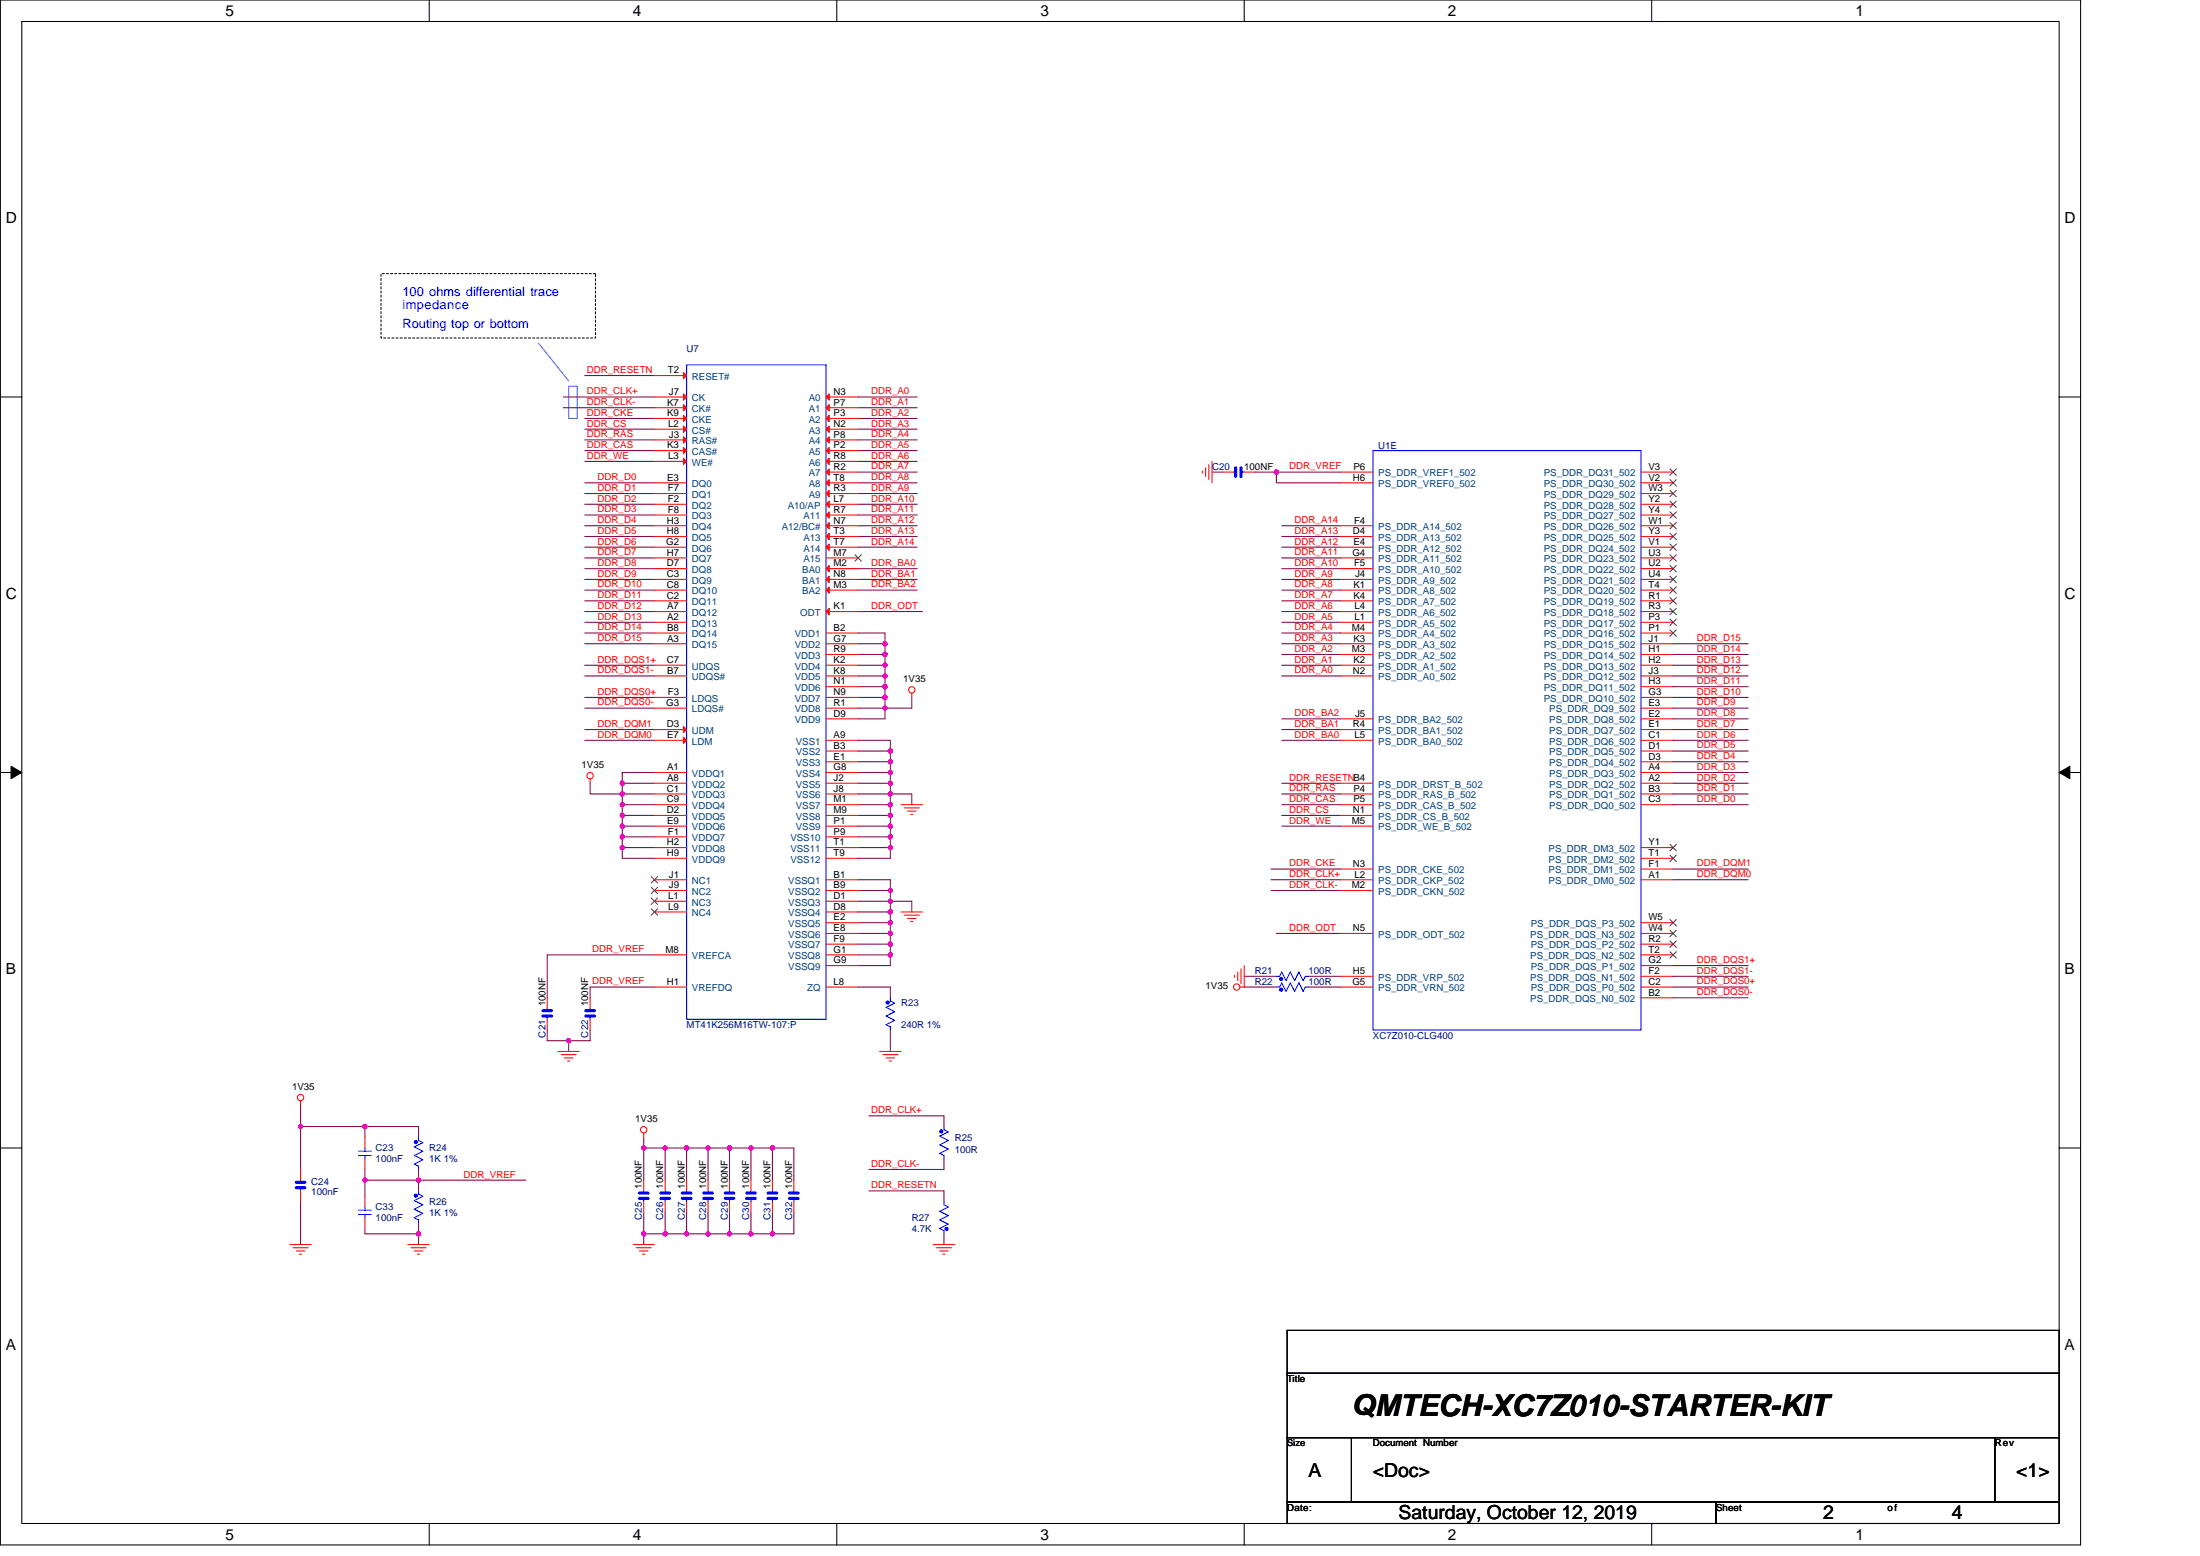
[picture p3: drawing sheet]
<svg xmlns="http://www.w3.org/2000/svg" width="297mm" height="210mm" viewBox="0 0 297 210" stroke-linecap="round" stroke-linejoin="round" font-family="sans-serif">
<path d="M0 0h280.9v208.5h-280.9zM2.9 2.9h275.1v202.7h-275.1z" fill="none" stroke="#000" stroke-width=".14"/>
<g fill="#fff">
<path d="M30.4 .3h1.2v2.3h-1.2z"/>
<path d="M30.4 205.9h1.2v2.3h-1.2z"/>
</g>
<path d="M58 0v2.9M58 205.6v2.9" fill="none" stroke="#000" stroke-width=".14"/>
<g fill="#fff">
<path d="M85.5 .3h1.1v2.3h-1.1z"/>
<path d="M85.5 205.9h1.1v2.3h-1.1z"/>
</g>
<path d="M113 0v2.9M113 205.6v2.9" fill="none" stroke="#000" stroke-width=".14"/>
<g fill="#fff">
<path d="M140.5 .3h1.1v2.3h-1.1z"/>
<path d="M140.5 205.9h1.1v2.3h-1.1z"/>
</g>
<path d="M168 0v2.9M168 205.6v2.9" fill="none" stroke="#000" stroke-width=".14"/>
<g fill="#fff">
<path d="M195.5 .3h1.2v2.3h-1.2z"/>
<path d="M195.5 205.9h1.2v2.3h-1.2z"/>
</g>
<path d="M223 0v2.9M223 205.6v2.9" fill="none" stroke="#000" stroke-width=".14"/>
<g fill="#fff">
<path d="M250.5 .3h1.2v2.3h-1.2z"/>
<path d="M250.5 205.9h1.2v2.3h-1.2z"/>
<path d="M.8 28.2h1.5v2.4h-1.5z"/>
<path d="M278.7 28.2h1.5v2.4h-1.5z"/>
<path d="M.8 78.9h1.5v2.3h-1.5z"/>
<path d="M278.7 78.9h1.5v2.3h-1.5z"/>
</g>
<path d="M0 53.6h2.9M278 53.6h2.9" fill="none" stroke="#000" stroke-width=".14"/>
<g fill="#fff">
<path d="M.8 129.6h1.4v2.3h-1.4z"/>
<path d="M278.7 129.6h1.4v2.3h-1.4z"/>
</g>
<path d="M0 104.2h2.9M278 104.2h2.9" fill="none" stroke="#000" stroke-width=".14"/>
<path d="M1.5 103.4l1.4 .8-1.4 .9zM278 104.2l1.5-.8v1.7z" fill="#000" stroke="#000" stroke-width=".14"/>
<g fill="#fff">
<path d="M.8 180.3h1.4v2.3h-1.4z"/>
<path d="M278.7 180.3h1.4v2.3h-1.4z"/>
</g>
<path d="M0 154.9h2.9M278 154.9h2.9M173.8 179.5h104.2v5.8h-104.2zM173.8 185.3h104.2v8.7h-104.2zM173.8 194h8.7v8.7h-8.7zM182.5 194h86.8v8.7h-86.8zM269.3 194h8.7v8.7h-8.7zM173.8 202.7h57.9v2.9h-57.9zM231.7 202.7h46.3v2.9h-46.3z" fill="none" stroke="#000" stroke-width=".14"/>
<path d="M72.7 46.3l4.1 5.1M76.8 52.1h1.1v4.4h-1.1z" fill="none" stroke="#0080ff" stroke-width=".14"/>
<path d="M51.4 36.9h29v8.7h-29z" fill="none" stroke="#000" stroke-width=".14" stroke-dasharray=".3 .3"/>
<g fill="none" stroke="#800040" stroke-width=".14">
<path d="M76.1 53.6h12.3M76.1 55h12.3M79 50.7h9.4M79 56.5h9.4M79 57.9h9.4M79 59.4h9.4M115.9 53.6h7.9M115.9 55h7.9M115.9 56.5h7.9M115.9 57.9h7.9M115.9 59.4h7.9M79 66.6h9.4"/>
<path d="M79 68.1h9.4M79 69.5h9.4M79 70.9h9.4M79 72.4h9.4M79 73.8h9.4M79 75.3h9.4M79 76.7h9.4M79 78.2h9.4M79 79.6h9.4M79 60.8h9.4M79 62.3h9.4M79 65.2h9.4"/>
<path d="M115.9 60.8h7.9M115.9 62.3h7.9M115.9 63.7h7.9M115.9 65.2h7.9M115.9 66.6h7.9M115.9 68.1h7.9M115.9 69.5h7.9M115.9 70.9h7.9M115.9 72.4h7.9M115.9 76.7h7.9M115.9 78.2h7.9M115.9 79.6h7.9"/>
<path d="M115.9 73.8h7.9M163.6 63.7h1.5M169.4 63.7h2.9M172.3 63.7v1.5h8.7M172.3 63.7h8.7M173.1 79.6h7.9M173.1 78.2h7.9M173.1 76.7h7.9M173.1 75.3h7.9M173.1 73.8h7.9M173.1 72.4h7.9M173.1 70.9h7.9"/>
<path d="M79 81.1h9.4M79 82.5h9.4M79 84h9.4M79 85.4h9.4M79 86.9h9.4M79 95.6h9.4M79 94.1h9.4M79 91.2h9.4M79 89.8h9.4M79 98.5h9.4M79 99.9h9.4M115.9 99.9h4.3v1.5"/>
<path d="M115.9 82.5h8.7M115.9 85.4h3.6v1.5M115.9 95.6h3.6M115.9 94.1h3.6M115.9 92.7h3.6M115.9 91.2h3.6M115.9 89.8h3.6M115.9 88.3h3.6M115.9 86.9h3.6M119.5 95.6v1.4h-3.6M119.5 92.7v1.4M119.5 91.2v1.5"/>
<path d="M119.5 89.8v1.4M119.5 88.3v1.5M119.5 86.9v1.4M119.5 94.1v1.5M123.1 94.1v1.5h-3.6M173.1 91.2h7.9M173.1 89.8h7.9M173.1 88.3h7.9M173.1 86.9h7.9M173.1 85.4h7.9M173.1 84h7.9M173.1 82.5h7.9"/>
<path d="M173.1 81.1h7.9M173.1 98.5h7.9M173.1 97h7.9M173.1 99.9h7.9M225.9 98.5h10.1M225.9 86.9h10.1M225.9 95.6h10.1M225.9 92.7h10.1M225.9 89.8h10.1M225.9 97h10.1M225.9 91.2h10.1M225.9 88.3h10.1"/>
<path d="M225.9 94.1h10.1M225.9 99.9h10.1M79.7 105.7v1.4h4.3M84 104.2h4.4M84 105.7h4.4M84 111.5h4.4M84 114.4v1.4h4.4M84 104.2h.1M84 105.7v1.4M84 110v1.5M84 111.5v1.4M84 104.2v1.5"/>
<path d="M84 107.1h4.4M84 108.6h4.4M84 110h4.4M84 112.9h4.4M84 114.4h4.4M84 107.1v1.5M84 108.6v1.4M84 112.9v1.5M115.9 118.7h4.3v1.5M115.9 111.5h4.3M115.9 101.4h4.3M115.9 102.8h4.3"/>
<path d="M115.9 104.2h4.3M115.9 105.7h4.3M115.9 107.1h4.3M115.9 108.6h4.3M115.9 110h4.3M115.9 112.9h4.3M115.9 114.4h4.3M120.2 101.4v1.4M120.2 102.8v1.4M120.2 104.2h.1M120.2 105.7v1.4M120.2 108.6v1.4"/>
<path d="M120.2 110v1.5M120.2 114.4v1.4h-4.3M120.2 112.9v1.5M120.2 111.5v1.4M120.2 107.1v1.5M120.2 104.2v1.5M120.2 107.1h2.9v1.5M171.6 117.3h9.4M171.6 118.7h9.4M173.1 105.7h7.9M173.1 110h7.9M173.1 107.1h7.9"/>
<path d="M173.1 108.6h7.9M173.1 111.5h7.9M225.9 117.3h10.1M225.9 118.7h10.1M225.9 108.6h10.1M225.9 105.7h10.1M225.9 104.2h10.1M225.9 107.1h10.1M225.9 101.4h10.1M225.9 102.8h10.1M73.9 139v1.4h2.9M79.7 139v1.4h-2.9"/>
<path d="M88.4 128.9h-14.5v5.8M88.4 133.2h-8.7v1.5M115.9 133.2h4.3v1.5M115.9 120.2h4.3M115.9 121.6h4.3M115.9 123.1h4.3M115.9 124.5h4.3M115.9 126h4.3M115.9 127.4h4.3M115.9 128.9h4.3M120.2 139v2.9M120.2 128.9v1.4h-4.3"/>
<path d="M120.2 120.2v1.4M120.2 121.6v1.5M120.2 123.1v1.4M120.2 124.5v1.5M120.2 126v1.4M120.2 127.4v1.5M120.2 121.6h2.9v1.5M168 131.8h4.3M168 133.2h4.3M171.6 120.2h9.4M172.3 126h8.7M176.7 131.8h4.3"/>
<path d="M176.7 133.2h4.3M225.9 134.7h10.1M225.9 133.2h10.1M225.9 131.8h10.1M225.9 130.3h10.1M40.6 149.1v2.9M40.6 152v5.8M40.6 152h8.7M49.3 157.8v1.5M49.3 152v1.5M49.3 159.3v2.1M49.3 152h7.2v1.5"/>
<path d="M49.3 159.3h7.2M56.5 159.3v1.4M56.5 157.8v1.5M56.5 159.3h14.5M76.8 140.4v1.5M86.9 153.5v1.4h2.9M86.9 154.9v4.4M89.8 154.9h2.9M89.8 154.9v4.4M92.7 154.9v4.4M92.7 154.9h2.9M95.6 154.9h2.9"/>
<path d="M95.6 154.9v4.4M98.5 154.9v4.4M98.5 154.9h2.9M101.4 154.9v4.4M101.4 154.9h2.9M104.3 154.9v4.4M104.3 154.9h2.9v4.4M117.3 150.6h10.2v1.4M127.5 156.4v1.4h-10.2M40.6 162.2v5.8M49.3 165.8v.7h7.2M56.5 165.1v1.4"/>
<path d="M56.5 166.5v1.5M86.9 166.5v1.5M86.9 166.5h2.9M86.9 163.6v2.9M89.8 163.6v2.9M89.8 166.5h2.9M92.7 163.6v2.9M92.7 166.5h2.9M95.6 166.5h2.9M95.6 163.6v2.9M98.5 163.6v2.9M98.5 166.5h2.9"/>
<path d="M101.4 163.6v2.9M101.4 166.5h2.9M104.3 163.6v2.9M107.2 163.6v2.9h-2.9M117.3 160.7h10.2v1.5M127.5 166.5v1.5"/>
</g>
<g fill="#f0f" stroke="#f0f" stroke-width=".14">
<circle cx="119.5" cy="95.6" r=".29"/>
<circle cx="119.5" cy="94.1" r=".29"/>
<circle cx="119.5" cy="92.7" r=".29"/>
<circle cx="119.5" cy="91.2" r=".29"/>
<circle cx="119.5" cy="89.8" r=".29"/>
<circle cx="119.5" cy="88.3" r=".29"/>
<circle cx="119.5" cy="86.9" r=".29"/>
<circle cx="49.3" cy="152" r=".29"/>
<circle cx="49.3" cy="159.3" r=".29"/>
<circle cx="56.5" cy="166.5" r=".29"/>
<circle cx="56.5" cy="159.3" r=".29"/>
<circle cx="84" cy="107.1" r=".29"/>
<circle cx="84" cy="105.7" r=".29"/>
<circle cx="84" cy="108.6" r=".29"/>
<circle cx="84" cy="110" r=".29"/>
<circle cx="84" cy="112.9" r=".29"/>
<circle cx="84" cy="111.5" r=".29"/>
<circle cx="84" cy="114.4" r=".29"/>
<circle cx="120.2" cy="120.2" r=".29"/>
<circle cx="120.2" cy="121.6" r=".29"/>
<circle cx="120.2" cy="123.1" r=".29"/>
<circle cx="120.2" cy="126" r=".29"/>
<circle cx="120.2" cy="124.5" r=".29"/>
<circle cx="120.2" cy="127.4" r=".29"/>
<circle cx="120.2" cy="128.9" r=".29"/>
<circle cx="120.2" cy="101.3" r=".29"/>
<circle cx="120.2" cy="102.8" r=".29"/>
<circle cx="120.2" cy="104.2" r=".29"/>
<circle cx="120.2" cy="107.1" r=".29"/>
<circle cx="120.2" cy="105.7" r=".29"/>
<circle cx="120.2" cy="108.6" r=".29"/>
<circle cx="120.2" cy="110" r=".29"/>
<circle cx="120.2" cy="114.4" r=".29"/>
<circle cx="120.2" cy="112.9" r=".29"/>
<circle cx="120.2" cy="111.5" r=".29"/>
<circle cx="76.8" cy="140.4" r=".29"/>
<circle cx="95.6" cy="154.9" r=".29"/>
<circle cx="92.7" cy="154.9" r=".29"/>
<circle cx="95.6" cy="166.5" r=".29"/>
<circle cx="89.8" cy="154.9" r=".29"/>
<circle cx="86.9" cy="154.9" r=".29"/>
<circle cx="86.9" cy="166.5" r=".29"/>
<circle cx="92.7" cy="166.5" r=".29"/>
<circle cx="89.8" cy="166.5" r=".29"/>
<circle cx="40.6" cy="152" r=".29"/>
<circle cx="98.5" cy="154.9" r=".29"/>
<circle cx="101.4" cy="154.9" r=".29"/>
<circle cx="98.5" cy="166.5" r=".29"/>
<circle cx="101.4" cy="166.5" r=".29"/>
<circle cx="104.3" cy="154.9" r=".29"/>
<circle cx="104.3" cy="166.5" r=".29"/>
<circle cx="172.3" cy="63.7" r=".29"/>
</g>
<g fill="none" stroke="#f00" stroke-width=".14">
<path d="M88.4 53.6h4.3M88.4 55h4.3M88.4 56.5h4.3M88.4 57.9h4.3M88.4 59.4h4.3M88.4 50.7h4.3M111.5 53.6h4.4M111.5 55h4.4M111.5 56.5h4.4M111.5 57.9h4.4M111.5 59.4h4.4M88.4 60.8h4.3"/>
<path d="M88.4 62.3h4.3M88.4 65.2h4.3M88.4 66.6h4.3M88.4 68.1h4.3M88.4 69.5h4.3M88.4 70.9h4.3M88.4 72.4h4.3M88.4 73.8h4.3M88.4 75.3h4.3M88.4 76.7h4.3M88.4 79.6h4.3M88.4 78.2h4.3"/>
<path d="M111.5 60.8h4.4M111.5 62.3h4.4M111.5 63.7h4.4M111.5 65.2h4.4M111.5 66.6h4.4M111.5 68.1h4.4M111.5 69.5h4.4M111.5 70.9h4.4M111.5 72.4h4.4M111.5 73.8h4.4M111.5 76.7h4.4M111.5 78.2h4.4"/>
<path d="M111.5 79.6h4.4M111.5 75.3h4.4M162.3 63.6v.3M162.8 63.1v1.2M163.2 62.7v2M163.6 62.3v2.9M165.1 63.7h1.4M168 63.7h1.4M181 70.9h4.4M181 72.4h4.4M181 73.8h4.4M181 75.3h4.4"/>
<path d="M181 76.7h4.4M181 78.2h4.4M181 79.6h4.4M181 65.2h4.4M181 63.7h4.4M221.6 79.6h4.3M221.6 78.2h4.3M221.6 76.7h4.3M221.6 75.3h4.3M221.6 73.8h4.3M221.6 72.4h4.3M221.6 70.9h4.3"/>
<path d="M221.6 69.5h4.3M221.6 65.2h4.3M221.6 68.1h4.3M221.6 63.7h4.3M221.6 66.6h4.3M88.4 91.2h4.3M88.4 98.5h4.3M88.4 99.9h4.3M88.4 95.6h4.3M88.4 89.8h4.3M88.4 94.1h4.3M88.4 81.1h4.3"/>
<path d="M88.4 85.4h4.3M88.4 82.5h4.3M88.4 86.9h4.3M88.4 84h4.3M111.5 82.5h4.4M111.5 99.9h4.4M111.5 85.4h4.4M111.5 86.9h4.4M111.5 97h4.4M111.5 89.8h4.4M111.5 91.2h4.4M111.5 92.7h4.4"/>
<path d="M111.5 94.1h4.4M111.5 95.6h4.4M111.5 88.3h4.4M123.1 93.5v.6M181 81.1h4.4M181 82.5h4.4M181 84h4.4M181 85.4h4.4M181 86.9h4.4M181 88.3h4.4M181 89.8h4.4M181 91.2h4.4"/>
<path d="M181 97h4.4M181 98.5h4.4M181 99.9h4.4M221.6 99.9h4.3M221.6 98.5h4.3M221.6 97h4.3M221.6 95.6h4.3M221.6 94.1h4.3M221.6 92.7h4.3M221.6 91.2h4.3M221.6 89.8h4.3M221.6 88.3h4.3"/>
<path d="M221.6 86.9h4.3M221.6 85.4h4.3M221.6 84h4.3M221.6 82.5h4.3M221.6 81.1h4.3M79.7 105.1v.6M88.4 104.2h4.3M88.4 105.7h4.3M88.4 107.1h4.3M88.4 108.6h4.3M88.4 110h4.3M88.4 111.5h4.3"/>
<path d="M88.4 112.9h4.3M88.4 114.4h4.3M88.4 115.8h4.3M88.4 118.7h4.3M111.5 101.4h4.4M111.5 102.8h4.4M111.5 104.2h4.4M111.5 118.7h4.4M111.5 105.7h4.4M111.5 107.1h4.4M111.5 108.6h4.4M111.5 110h4.4"/>
<path d="M111.5 111.5h4.4M111.5 112.9h4.4M111.5 114.4h4.4M111.5 115.8h4.4M121.7 108.6h2.9M122.1 109h2M122.5 109.5h1.2M123 109.9h.3M181 105.7h4.4M181 118.7h4.4M181 110h4.4M181 117.3h4.4"/>
<path d="M181 111.5h4.4M181 108.6h4.4M181 107.1h4.4M221.6 108.6h4.3M221.6 107.1h4.3M221.6 105.7h4.3M221.6 104.2h4.3M221.6 118.7h4.3M221.6 102.8h4.3M221.6 101.4h4.3M221.6 117.3h4.3M221.6 115.8h4.3"/>
<path d="M221.6 114.4h4.3M73.9 134.7v1.4M73.9 137.5v1.5M79.7 134.7v1.4M79.7 137.5v1.5M88.4 133.2h4.3M88.4 120.2h4.3M88.4 121.6h4.3M88.4 123.1h4.3M88.4 128.9h4.3M111.5 123.1h4.4M111.5 121.6h4.4"/>
<path d="M111.5 120.2h4.4M111.5 124.5h4.4M111.5 126h4.4M111.5 127.4h4.4M111.5 128.9h4.4M111.5 130.3h4.4M111.5 133.2h4.4M120.2 134.7h.1M120.2 139h.1M121.7 123.1h2.9M122.1 123.5h2M122.5 123.9h1.2"/>
<path d="M123 124.4h.3M166.7 131.6v.3M167.1 131.2v1.1M167.6 130.7v2.1M168 130.3v2.9h-.6M172.3 131.8h.1M172.3 133.2h.1M176.7 131.8h.1M176.7 133.2h.1M181 133.2h4.4M181 131.8h4.4M181 120.2h4.4"/>
<path d="M181 126h4.4M221.6 133.2h4.3M221.6 134.7h4.3M221.6 130.3h4.3M221.6 131.8h4.3M221.6 127.4h4.3M221.6 128.9h4.3M221.6 126h4.3M221.6 124.5h4.3M40.6 148.6v.5M40.6 157.8v1.5M49.3 153.5v1.4"/>
<path d="M49.3 156.4v1.4M56.5 153.5h.1M56.5 157.8h.1M75.3 141.9h2.9M75.8 142.3h2M76.2 142.8h1.2M76.6 143.2h.3M86.9 152.9v.6M86.9 159.3v1.4M89.8 159.3v1.4M92.7 159.3v1.4M95.6 159.3v1.4"/>
<path d="M98.5 159.3v1.4M101.4 159.3v1.4M104.3 159.3v1.4M107.2 159.3v1.4M118.8 141.9h2.9M119.2 142.3h2M119.6 142.8h1.2M120.1 143.2h.3M127.5 152h.1M127.5 156.4h.1M39.1 168h2.9M39.6 168.4h2"/>
<path d="M40 168.8h1.2M40.4 169.3h.3M40.6 160.7v1.5M49.3 161.4v1.5M49.3 164.3v1.5M55.1 168h2.9M55.5 168.4h2M55.9 168.8h1.2M56.4 169.3h.3M56.5 160.7h.1M56.5 165.1h.1M85.5 168h2.9"/>
<path d="M85.9 168.4h2M86.3 168.8h1.2M86.8 169.3h.3M86.9 162.2v1.4M89.8 162.2v1.4M92.7 162.2v1.4M95.6 162.2v1.4M98.5 162.2v1.4M101.4 162.2v1.4M104.3 162.2v1.4M107.2 162.2v1.4M126 168h2.9"/>
<path d="M126.4 168.4h2.1M126.9 168.8h1.1M127.3 169.3h.3M127.5 166.5h.1M127.5 162.2h.1"/>
<circle cx="123.1" cy="93.1" r=".43"/>
<circle cx="79.7" cy="104.7" r=".43"/>
<circle cx="167" cy="133.2" r=".43"/>
<circle cx="40.6" cy="148.1" r=".43"/>
<circle cx="86.9" cy="152.5" r=".43"/>
</g>
<g fill="none" stroke="#00f" stroke-width=".14">
<path d="M92.7 49.2h18.8v88.3h-18.8zM166.5 63.7h.3M167.6 63.7h.4M185.4 60.8h36.2v78.2h-36.2zM73.9 136.1v.3M73.9 137.1v.4M79.7 136.1v.3M79.7 137.1v.4M120.2 134.7v.4l.6 .3-1.2 .6 1.2 .5-1.2 .6 1.2 .6-1.2 .6 .6 .3v.4M172.3 131.8h.5l.3-.6 .5 1.1 .6-1.1 .6 1.1 .6-1.1 .6 1.1 .2-.5h.5M172.3 133.2h.5l.3-.6 .5 1.2 .6-1.2 .6 1.2 .6-1.2 .6 1.2 .2-.6h.5M40.6 159.3v.3"/>
<path d="M48.4 155.4h1.7M48.4 155.9h1.7M49.3 154.9v.5M49.3 155.9v.5M56.5 153.5v.4l.6 .3-1.2 .6 1.2 .6-1.2 .5 1.2 .6-1.2 .6 .6 .3v.4M127.5 152v.5l.5 .2-1.1 .6 1.1 .6-1.1 .6 1.1 .6-1.1 .5 .6 .3v.5M40.6 160.3v.4M48.4 163.3h1.7M48.4 163.9h1.7M49.3 162.9v.4M49.3 163.9v.4M56.5 160.7v.4l.6 .3-1.2 .6 1.2 .6-1.2 .6 1.2 .6-1.2 .5 .6 .3v.5"/>
<path d="M86.9 160.7v.3M86.9 161.7v.5M89.8 160.7v.3M89.8 161.7v.5M92.7 160.7v.3M92.7 161.7v.5M95.6 160.7v.3M95.6 161.7v.5M98.5 160.7v.3M98.5 161.7v.5M101.4 160.7v.3M101.4 161.7v.5"/>
<path d="M104.3 160.7v.3M104.3 161.7v.5M107.2 160.7v.3M107.2 161.7v.5M127.5 162.2v.4l.5 .3-1.1 .6 1.1 .5-1.1 .6 1.1 .6-1.1 .6 .6 .3v.4"/>
</g>
<g fill="#00f" stroke="#00f" stroke-width=".14">
<circle cx="127.1" cy="152.7" r=".21"/>
<circle cx="56.1" cy="161.4" r=".21"/>
<circle cx="127.8" cy="165.8" r=".21"/>
<circle cx="173" cy="132.1" r=".21"/>
<circle cx="173" cy="133.6" r=".21"/>
<circle cx="56.1" cy="154.1" r=".21"/>
<circle cx="119.8" cy="135.3" r=".21"/>
</g>
<g fill="none" stroke="#804000" stroke-width=".14">
<path d="M115.4 74.9l.9 .8M116.3 74.9l-.9 .8M225.5 79.2l.8 .9M225.5 77.8l.8 .8M225.5 76.3l.8 .9M225.5 74.9l.8 .8M225.5 73.4l.8 .9M225.5 72l.8 .8M225.5 70.5l.8 .9M225.5 69.1l.8 .8M225.5 64.7l.8 .9M225.5 67.6l.8 .9"/>
<path d="M225.5 63.3l.8 .8M225.5 66.2l.8 .8M226.3 79.2l-.8 .9M226.3 77.8l-.8 .8M226.3 76.3l-.8 .9M226.3 74.9l-.8 .8M226.3 73.4l-.8 .9M226.3 72l-.8 .8M226.3 70.5l-.8 .9M226.3 69.1l-.8 .8M226.3 64.7l-.8 .9M226.3 67.6l-.8 .9"/>
<path d="M226.3 63.3l-.8 .8M226.3 66.2l-.8 .8M225.5 85l.8 .9M225.5 83.5l.8 .9M225.5 82.1l.8 .9M225.5 80.7l.8 .8M226.3 85l-.8 .9M226.3 83.5l-.8 .9M226.3 82.1l-.8 .9M226.3 80.7l-.8 .8M87.9 118.3l.9 .9M87.9 119.7l.9 .9"/>
<path d="M88.8 118.3l-.9 .9M88.8 119.7l-.9 .9M225.5 115.4l.8 .9M225.5 114l.8 .8M226.3 115.4l-.8 .9M226.3 114l-.8 .8M87.9 121.2l.9 .9M87.9 122.6l.9 .9M88.8 121.2l-.9 .9M88.8 122.6l-.9 .9M225.5 127l.8 .9M225.5 128.4l.8 .9"/>
<path d="M225.5 125.5l.8 .9M225.5 124.1l.8 .9M226.3 127l-.8 .9M226.3 128.4l-.8 .9M226.3 125.5l-.8 .9M226.3 124.1l-.8 .9"/>
</g>
<g fill="none" stroke="#00f" stroke-width=".43">
<path d="M166.8 63.1v1.2M167.6 63.1v1.2M73.3 136.4h1.2M73.3 137.1h1.2M79.1 136.4h1.2M79.1 137.1h1.2M40 159.6h1.2M40 160.3h1.2M86.3 161h1.2M86.3 161.7h1.2M89.2 161h1.2M89.2 161.7h1.2"/>
<path d="M92.1 161h1.2M92.1 161.7h1.2M95 161h1.2M95 161.7h1.2M97.9 161h1.2M97.9 161.7h1.2M100.8 161h1.2M100.8 161.7h1.2M103.7 161h1.2M103.7 161.7h1.2M106.6 161h1.2M106.6 161.7h1.2"/>
</g>
<g fill="#f00" stroke="#f00" stroke-width=".14">
<path d="M92.3 53.1l.4 .5-.4 .4z"/>
<path d="M92.3 54.6l.4 .4-.4 .5z"/>
<path d="M92.3 56l.4 .5-.4 .4z"/>
<path d="M92.3 57.5l.4 .4-.4 .5z"/>
<path d="M92.3 58.9l.4 .5-.4 .4z"/>
<path d="M92.3 60.4l.4 .4-.4 .4z"/>
<path d="M92.3 61.8l.4 .5-.4 .4z"/>
<path d="M111.5 53.6l.5-.5v.9z"/>
<path d="M111.5 55l.5-.4v.9z"/>
<path d="M111.5 56.5l.5-.5v.9z"/>
<path d="M111.5 57.9l.5-.4v.9z"/>
<path d="M111.5 59.4l.5-.5v.9z"/>
<path d="M111.5 60.8l.5-.4v.8z"/>
<path d="M111.5 62.3l.5-.5v.9z"/>
<path d="M111.5 63.7l.5-.4v.8z"/>
<path d="M111.5 65.2l.5-.5v.9z"/>
<path d="M111.5 66.6l.5-.4v.8z"/>
<path d="M111.5 68.1l.5-.5v.9z"/>
<path d="M111.5 69.5l.5-.4v.8z"/>
<path d="M111.5 70.9l.5-.4v.9z"/>
<path d="M111.5 72.4l.5-.4v.8z"/>
<path d="M111.5 73.8l.5-.4v.9z"/>
<path d="M111.5 76.7l.5-.4v.9z"/>
<path d="M111.5 78.2l.5-.4v.8z"/>
<path d="M111.5 79.6l.5-.4v.9z"/>
<path d="M111.5 82.5l.5-.4v.9z"/>
<path d="M92.3 98l.4 .5-.4 .4z"/>
<path d="M92.3 99.5l.4 .4-.4 .4z"/>
<path d="M92.3 50.2l.4 .5-.4 .4z"/>
</g>
<text font-size="4.1" x="182.5" y="191">QMTECH-XC7Z010-STARTER-KIT</text>
<g font-size="2.6">
<text x="176.7" y="199.3">A</text>
<text x="185.4" y="199.3">&lt;Doc&gt;</text>
<text x="272.2" y="199.3">&lt;1&gt;</text>
<text x="188.8" y="205.1">Saturday, October 12, 2019</text>
<text x="246.2" y="205.1">2</text>
<text x="263.5" y="205.1">4</text>
</g>
<g font-size="2.1">
<text x="30.4" y="2.2">5</text>
<text x="85.5" y="2.2">4</text>
<text x="140.5" y="2.2">3</text>
<text x="195.5" y="2.2">2</text>
<text x="250.5" y="2.2">1</text>
<text x=".8" y="30.1">D</text>
<text x="278.7" y="30.1">D</text>
<text x=".8" y="80.8">C</text>
<text x="278.7" y="80.8">C</text>
<text x=".8" y="131.5">B</text>
<text x="278.7" y="131.5">B</text>
<text x=".8" y="182.1">A</text>
<text x="278.7" y="182.1">A</text>
<text x="30.4" y="207.8">5</text>
<text x="85.5" y="207.8">4</text>
<text x="140.5" y="207.8">3</text>
<text x="195.5" y="207.8">2</text>
<text x="250.5" y="207.8">1</text>
</g>
<g font-size="1.7" fill="#00f">
<text x="54.3" y="39.9">100 ohms differential trace</text>
<text x="54.3" y="41.7">impedance</text>
<text x="54.3" y="44.3">Routing top or bottom</text>
</g>
<g font-size="1.3" fill="#000080">
<text x="92.7" y="47.5">U7</text>
<text x="163.6" y="63.4">C20</text>
<text x="186.1" y="60.5">U1E</text>
<text x="169.4" y="131.5">R21</text>
<text x="176.7" y="131.5">100R</text>
<text x="121.7" y="135.8">R23</text>
<text x="169.4" y="132.9">R22</text>
<text x="176.7" y="132.9">100R</text>
<text x="73.6" y="140" transform="rotate(-90 73.6 140)">C21</text>
<text x="79.4" y="140" transform="rotate(-90 79.4 140)">C22</text>
<text x="92.7" y="138.7">MT41K256M16TW-107:P</text>
<text x="121.7" y="138.7">240R 1%</text>
<text x="185.4" y="140.2">XC7Z010-CLG400</text>
<text x="50.7" y="155.4">C23</text>
<text x="58" y="155.4">R24</text>
<text x="128.9" y="153.9">R25</text>
<text x="128.9" y="155.7">100R</text>
<text x="42" y="159.9">C24</text>
<text x="42" y="161.3">100nF</text>
<text x="50.7" y="156.8">100nF</text>
<text x="58" y="156.8">1K 1%</text>
<text x="50.7" y="163.3">C33</text>
<text x="50.7" y="164.8">100nF</text>
<text x="58" y="162.6">R26</text>
<text x="58" y="164.1">1K 1%</text>
<text x="86.7" y="164.6" transform="rotate(-90 86.7 164.6)">C25</text>
<text x="89.6" y="164.6" transform="rotate(-90 89.6 164.6)">C26</text>
<text x="92.5" y="164.6" transform="rotate(-90 92.5 164.6)">C27</text>
<text x="95.4" y="164.6" transform="rotate(-90 95.4 164.6)">C28</text>
<text x="98.2" y="164.6" transform="rotate(-90 98.2 164.6)">C29</text>
<text x="101.1" y="164.6" transform="rotate(-90 101.1 164.6)">C30</text>
<text x="104" y="164.6" transform="rotate(-90 104 164.6)">C31</text>
<text x="106.9" y="164.6" transform="rotate(-90 106.9 164.6)">C32</text>
<text x="123.1" y="164.8">R27</text>
<text x="123.1" y="166.2">4.7K</text>
</g>
<g font-size="1.3" fill="#f00">
<text x="79.2" y="50.3">DDR_RESETN</text>
<text x="79.2" y="53.2">DDR_CLK+</text>
<text x="117.6" y="53.2">DDR_A0</text>
<text x="79.2" y="54.7">DDR_CLK-</text>
<text x="79.2" y="56.1">DDR_CKE</text>
<text x="79.2" y="57.6">DDR_CS</text>
<text x="79.2" y="59">DDR_RAS</text>
<text x="117.6" y="54.7">DDR_A1</text>
<text x="117.6" y="56.1">DDR_A2</text>
<text x="117.6" y="57.6">DDR_A3</text>
<text x="117.6" y="59">DDR_A4</text>
<text x="79.2" y="60.5">DDR_CAS</text>
<text x="79.2" y="61.9">DDR_WE</text>
<text x="80.7" y="64.8">DDR_D0</text>
<text x="117.6" y="60.5">DDR_A5</text>
<text x="117.6" y="61.9">DDR_A6</text>
<text x="117.6" y="63.4">DDR_A7</text>
<text x="117.6" y="64.8">DDR_A8</text>
<text x="174.1" y="63.4">DDR_VREF</text>
<text x="80.7" y="66.2">DDR_D1</text>
<text x="80.7" y="67.7">DDR_D2</text>
<text x="80.7" y="69.1">DDR_D3</text>
<text x="80.7" y="70.6">DDR_D4</text>
<text x="117.6" y="66.2">DDR_A9</text>
<text x="117.6" y="67.7">DDR_A10</text>
<text x="117.6" y="69.1">DDR_A11</text>
<text x="117.6" y="70.6">DDR_A12</text>
<text x="174.8" y="70.6">DDR_A14</text>
<text x="80.7" y="72">DDR_D5</text>
<text x="80.7" y="73.5">DDR_D6</text>
<text x="80.7" y="74.9">DDR_D7</text>
<text x="80.7" y="76.4">DDR_D8</text>
<text x="80.7" y="77.8">DDR_D9</text>
<text x="117.6" y="72">DDR_A13</text>
<text x="117.6" y="76.4">DDR_BA0</text>
<text x="117.6" y="77.8">DDR_BA1</text>
<text x="117.6" y="73.5">DDR_A14</text>
<text x="174.8" y="77.8">DDR_A9</text>
<text x="174.8" y="76.4">DDR_A10</text>
<text x="174.8" y="74.9">DDR_A11</text>
<text x="174.8" y="73.5">DDR_A12</text>
<text x="174.8" y="72">DDR_A13</text>
<text x="80.7" y="79.3">DDR_D10</text>
<text x="80.7" y="80.7">DDR_D11</text>
<text x="80.7" y="82.2">DDR_D12</text>
<text x="80.7" y="83.6">DDR_D13</text>
<text x="117.6" y="79.3">DDR_BA2</text>
<text x="117.6" y="82.2">DDR_ODT</text>
<text x="174.8" y="83.6">DDR_A5</text>
<text x="174.8" y="82.2">DDR_A6</text>
<text x="174.8" y="80.7">DDR_A7</text>
<text x="174.8" y="79.3">DDR_A8</text>
<text x="80.7" y="85.1">DDR_D14</text>
<text x="80.7" y="86.5">DDR_D15</text>
<text x="80.7" y="89.4">DDR_DQS1+</text>
<text x="174.8" y="89.4">DDR_A1</text>
<text x="174.8" y="88">DDR_A2</text>
<text x="174.8" y="86.5">DDR_A3</text>
<text x="174.8" y="85.1">DDR_A4</text>
<text x="229.1" y="86.5">DDR_D15</text>
<text x="229.1" y="89.4">DDR_D13</text>
<text x="229.1" y="88">DDR_D14</text>
<text x="80.7" y="95.2">DDR_DQS0-</text>
<text x="80.7" y="93.8">DDR_DQS0+</text>
<text x="80.7" y="90.9">DDR_DQS1-</text>
<text x="174.8" y="90.9">DDR_A0</text>
<text x="229.1" y="95.2">DDR_D9</text>
<text x="229.1" y="92.3">DDR_D11</text>
<text x="229.1" y="90.9">DDR_D12</text>
<text x="229.1" y="93.8">DDR_D10</text>
<text x="80.7" y="98.1">DDR_DQM1</text>
<text x="80.7" y="99.5">DDR_DQM0</text>
<text x="174.8" y="98.1">DDR_BA1</text>
<text x="174.8" y="96.7">DDR_BA2</text>
<text x="174.8" y="99.5">DDR_BA0</text>
<text x="229.1" y="99.5">DDR_D6</text>
<text x="229.1" y="98.1">DDR_D7</text>
<text x="229.1" y="101">DDR_D5</text>
<text x="229.1" y="96.7">DDR_D8</text>
<text x="174.1" y="105.3">DDR_RESETNB4</text>
<text x="174.1" y="106.8">DDR_RAS</text>
<text x="229.1" y="105.3">DDR_D2</text>
<text x="229.1" y="103.9">DDR_D3</text>
<text x="229.1" y="106.8">DDR_D1</text>
<text x="229.1" y="102.4">DDR_D4</text>
<text x="174.1" y="109.7">DDR_CS</text>
<text x="174.1" y="108.2">DDR_CAS</text>
<text x="174.1" y="111.1">DDR_WE</text>
<text x="229.1" y="108.2">DDR_D0</text>
<text x="174.1" y="116.9">DDR_CKE</text>
<text x="174.1" y="118.4">DDR_CLK+</text>
<text x="174.1" y="119.8">DDR_CLK-</text>
<text x="229.1" y="116.9">DDR_DQM1</text>
<text x="229.1" y="118.4">DDR_DQM0</text>
<text x="174.1" y="125.6">DDR_ODT</text>
<text x="80" y="128.5">DDR_VREF</text>
<text x="229.1" y="131.4">DDR_DQS1-</text>
<text x="229.1" y="130">DDR_DQS1+</text>
<text x="80" y="132.8">DDR_VREF</text>
<text x="229.1" y="134.3">DDR_DQS0-</text>
<text x="229.1" y="132.8">DDR_DQS0+</text>
<text x="117.6" y="150.2">DDR_CLK+</text>
<text x="62.6" y="158.9">DDR_VREF</text>
<text x="117.6" y="157.5">DDR_CLK-</text>
<text x="117.6" y="160.4">DDR_RESETN</text>
</g>
<g font-size="1.3">
<text x="90.2" y="50.4">T2</text>
<text x="90.3" y="53.3">J7</text>
<text x="112.5" y="53.3">N3</text>
<text x="90.1" y="54.7">K7</text>
<text x="90.1" y="56.2">K9</text>
<text x="90.2" y="57.6">L2</text>
<text x="90.3" y="59.1">J3</text>
<text x="112.5" y="54.7">P7</text>
<text x="112.5" y="56.2">P3</text>
<text x="112.5" y="57.6">N2</text>
<text x="112.5" y="59.1">P8</text>
<text x="90.1" y="60.5">K3</text>
<text x="90.1" y="64.9">E3</text>
<text x="90.2" y="62">L3</text>
<text x="112.5" y="60.5">P2</text>
<text x="112.5" y="62">R8</text>
<text x="112.5" y="63.4">R2</text>
<text x="112.5" y="64.9">T8</text>
<text x="168" y="63.4">100NF</text>
<text x="182.7" y="64.9">H6</text>
<text x="182.7" y="63.4">P6</text>
<text x="222.6" y="64.9">V2</text>
<text x="222.6" y="63.4">V3</text>
<text x="90" y="70.7">H3</text>
<text x="90.2" y="66.3">F7</text>
<text x="90.2" y="67.8">F2</text>
<text x="90.2" y="69.2">F8</text>
<text x="112.5" y="69.2">R7</text>
<text x="112.5" y="67.8">L7</text>
<text x="112.5" y="70.7">N7</text>
<text x="112.5" y="66.3">R3</text>
<text x="182.8" y="70.7">F4</text>
<text x="222.6" y="70.7">W1</text>
<text x="222.6" y="69.2">Y4</text>
<text x="222.6" y="67.8">Y2</text>
<text x="222.6" y="66.3">W3</text>
<text x="89.9" y="73.5">G2</text>
<text x="90" y="72.1">H8</text>
<text x="90" y="75">H7</text>
<text x="90" y="76.4">D7</text>
<text x="90" y="77.9">C3</text>
<text x="112.5" y="72.1">T3</text>
<text x="112.5" y="73.5">T7</text>
<text x="112.5" y="75">M7</text>
<text x="112.5" y="76.4">M2</text>
<text x="112.5" y="77.9">N8</text>
<text x="182.6" y="75">G4</text>
<text x="182.7" y="72.1">D4</text>
<text x="182.7" y="73.5">E4</text>
<text x="182.8" y="76.4">F5</text>
<text x="183" y="77.9">J4</text>
<text x="222.6" y="77.9">U4</text>
<text x="222.6" y="76.4">U2</text>
<text x="222.6" y="75">U3</text>
<text x="222.6" y="73.5">V1</text>
<text x="222.6" y="72.1">Y3</text>
<text x="90" y="79.3">C8</text>
<text x="90" y="80.8">C2</text>
<text x="90.1" y="82.2">A7</text>
<text x="90.1" y="83.7">A2</text>
<text x="112.5" y="82.2">K1</text>
<text x="112.5" y="79.3">M3</text>
<text x="182.7" y="79.3">K1</text>
<text x="182.7" y="80.8">K4</text>
<text x="182.9" y="82.2">L4</text>
<text x="182.9" y="83.7">L1</text>
<text x="222.6" y="83.7">P3</text>
<text x="222.6" y="82.2">R3</text>
<text x="222.6" y="80.8">R1</text>
<text x="222.6" y="79.3">T4</text>
<text x="90" y="89.5">C7</text>
<text x="90.1" y="85.1">B8</text>
<text x="90.1" y="86.6">A3</text>
<text x="112.5" y="85.1">B2</text>
<text x="112.5" y="86.6">G7</text>
<text x="112.5" y="89.5">K2</text>
<text x="112.5" y="88">R9</text>
<text x="182.5" y="85.1">M4</text>
<text x="182.5" y="88">M3</text>
<text x="182.7" y="86.6">K3</text>
<text x="182.7" y="89.5">K2</text>
<text x="222.6" y="89.5">H2</text>
<text x="222.6" y="88">H1</text>
<text x="222.6" y="86.6">J1</text>
<text x="222.6" y="85.1">P1</text>
<text x="89.9" y="95.3">G3</text>
<text x="90.1" y="90.9">B7</text>
<text x="90.2" y="93.8">F3</text>
<text x="112.5" y="90.9">K8</text>
<text x="112.5" y="92.4">N1</text>
<text x="112.5" y="93.8">N9</text>
<text x="112.5" y="95.3">R1</text>
<text x="122" y="92.1">1V35</text>
<text x="182.7" y="90.9">N2</text>
<text x="222.6" y="95.3">E3</text>
<text x="222.6" y="93.8">G3</text>
<text x="222.6" y="92.4">H3</text>
<text x="222.6" y="90.9">J3</text>
<text x="90" y="98.2">D3</text>
<text x="90.1" y="99.6">E7</text>
<text x="112.5" y="96.7">D9</text>
<text x="112.5" y="99.6">A9</text>
<text x="112.5" y="101.1">B3</text>
<text x="182.7" y="98.2">R4</text>
<text x="182.9" y="99.6">L5</text>
<text x="183" y="96.7">J5</text>
<text x="222.6" y="101.1">D1</text>
<text x="222.6" y="99.6">C1</text>
<text x="222.6" y="98.2">E1</text>
<text x="222.6" y="96.7">E2</text>
<text x="78.5" y="103.7">1V35</text>
<text x="90" y="106.8">C1</text>
<text x="90.1" y="103.9">A1</text>
<text x="90.1" y="105.4">A8</text>
<text x="112.5" y="102.5">E1</text>
<text x="112.5" y="103.9">G8</text>
<text x="112.5" y="105.4">J2</text>
<text x="112.5" y="106.8">J8</text>
<text x="182.7" y="106.8">P4</text>
<text x="222.6" y="106.8">B3</text>
<text x="222.6" y="105.4">A2</text>
<text x="222.6" y="103.9">A4</text>
<text x="222.6" y="102.5">D3</text>
<text x="90" y="108.3">C9</text>
<text x="90" y="109.7">D2</text>
<text x="90.1" y="111.2">E9</text>
<text x="90.2" y="112.6">F1</text>
<text x="112.5" y="112.6">P9</text>
<text x="112.5" y="108.3">M1</text>
<text x="112.5" y="109.7">M9</text>
<text x="112.5" y="111.2">P1</text>
<text x="182.5" y="111.2">M5</text>
<text x="182.7" y="109.7">N1</text>
<text x="182.7" y="108.3">P5</text>
<text x="222.6" y="108.3">C3</text>
<text x="90" y="114.1">H2</text>
<text x="90" y="115.5">H9</text>
<text x="90.3" y="118.4">J1</text>
<text x="90.3" y="119.9">J9</text>
<text x="112.5" y="114.1">T1</text>
<text x="112.5" y="115.5">T9</text>
<text x="112.5" y="119.9">B9</text>
<text x="112.5" y="118.4">B1</text>
<text x="182.5" y="119.9">M2</text>
<text x="182.7" y="117">N3</text>
<text x="182.9" y="118.4">L2</text>
<text x="222.6" y="118.4">A1</text>
<text x="222.6" y="117">F1</text>
<text x="222.6" y="115.5">T1</text>
<text x="222.6" y="114.1">Y1</text>
<text x="90.2" y="121.3">L1</text>
<text x="90.2" y="122.8">L9</text>
<text x="112.5" y="122.8">D8</text>
<text x="112.5" y="121.3">D1</text>
<text x="112.5" y="124.2">E2</text>
<text x="112.5" y="125.7">E8</text>
<text x="182.7" y="125.7">N5</text>
<text x="222.6" y="124.2">W5</text>
<text x="222.6" y="125.7">W4</text>
<text x="89.9" y="128.6">M8</text>
<text x="112.5" y="127.1">F9</text>
<text x="112.5" y="128.6">G1</text>
<text x="112.5" y="130">G9</text>
<text x="182.7" y="131.5">H5</text>
<text x="222.6" y="130">G2</text>
<text x="222.6" y="127.1">R2</text>
<text x="222.6" y="131.5">F2</text>
<text x="222.6" y="128.6">T2</text>
<text x="73.6" y="135.8" transform="rotate(-90 73.6 135.8)">100NF</text>
<text x="79.4" y="135.8" transform="rotate(-90 79.4 135.8)">100NF</text>
<text x="90" y="132.9">H1</text>
<text x="112.5" y="132.9">L8</text>
<text x="162.8" y="133.5">1V35</text>
<text x="182.6" y="132.9">G5</text>
<text x="222.6" y="132.9">C2</text>
<text x="222.6" y="134.4">B2</text>
<text x="39.4" y="147.1">1V35</text>
<text x="85.8" y="151.5">1V35</text>
<text x="86.7" y="160.4" transform="rotate(-90 86.7 160.4)">100NF</text>
<text x="89.6" y="160.4" transform="rotate(-90 89.6 160.4)">100NF</text>
<text x="92.5" y="160.4" transform="rotate(-90 92.5 160.4)">100NF</text>
<text x="95.4" y="160.4" transform="rotate(-90 95.4 160.4)">100NF</text>
<text x="98.2" y="160.4" transform="rotate(-90 98.2 160.4)">100NF</text>
<text x="101.1" y="160.4" transform="rotate(-90 101.1 160.4)">100NF</text>
<text x="104" y="160.4" transform="rotate(-90 104 160.4)">100NF</text>
<text x="106.9" y="160.4" transform="rotate(-90 106.9 160.4)">100NF</text>
<text x="173.8" y="186.5">Title</text>
<text x="173.8" y="195.1">Size</text>
<text x="185.4" y="195.2">Document Number</text>
<text x="269.3" y="195.2">Rev</text>
<text x="173.8" y="203.9">Date:</text>
<text x="231.7" y="203.9">Sheet</text>
<text x="254.9" y="203.9">of</text>
</g>
<g font-size="1.3" fill="#004080">
<text x="93.4" y="51.3">RESET#</text>
<text x="93.4" y="54.2">CK</text>
<text x="93.4" y="55.6">CK#</text>
<text x="93.4" y="57.1">CKE</text>
<text x="93.4" y="58.5">CS#</text>
<text x="93.4" y="60">RAS#</text>
<text x="109.2" y="54.2">A0</text>
<text x="109.2" y="55.6">A1</text>
<text x="109.2" y="57.1">A2</text>
<text x="109.2" y="58.5">A3</text>
<text x="109.2" y="60">A4</text>
<text x="93.4" y="61.4">CAS#</text>
<text x="93.4" y="62.8">WE#</text>
<text x="93.4" y="65.7">DQ0</text>
<text x="109.2" y="61.4">A5</text>
<text x="109.2" y="62.8">A6</text>
<text x="109.2" y="64.3">A7</text>
<text x="109.2" y="65.7">A8</text>
<text x="186.1" y="65.7">PS_DDR_VREF0_502</text>
<text x="186.1" y="64.3">PS_DDR_VREF1_502</text>
<text x="208.4" y="65.7">PS_DDR_DQ30_502</text>
<text x="208.4" y="64.3">PS_DDR_DQ31_502</text>
<text x="93.4" y="67.2">DQ1</text>
<text x="93.4" y="68.6">DQ2</text>
<text x="93.4" y="70.1">DQ3</text>
<text x="93.4" y="71.5">DQ4</text>
<text x="105.6" y="71.5">A12/BC#</text>
<text x="106.4" y="68.6">A10/AP</text>
<text x="108.5" y="70.1">A11</text>
<text x="109.2" y="67.2">A9</text>
<text x="186.1" y="71.5">PS_DDR_A14_502</text>
<text x="208.4" y="71.5">PS_DDR_DQ26_502</text>
<text x="208.4" y="70.1">PS_DDR_DQ27_502</text>
<text x="208.4" y="68.6">PS_DDR_DQ28_502</text>
<text x="208.4" y="67.2">PS_DDR_DQ29_502</text>
<text x="93.4" y="73">DQ5</text>
<text x="93.4" y="74.4">DQ6</text>
<text x="93.4" y="75.9">DQ7</text>
<text x="93.4" y="77.3">DQ8</text>
<text x="108.3" y="77.3">BA0</text>
<text x="108.5" y="73">A13</text>
<text x="108.5" y="74.4">A14</text>
<text x="108.5" y="75.9">A15</text>
<text x="186.1" y="73">PS_DDR_A13_502</text>
<text x="186.1" y="74.4">PS_DDR_A12_502</text>
<text x="186.1" y="75.9">PS_DDR_A11_502</text>
<text x="186.1" y="77.3">PS_DDR_A10_502</text>
<text x="208.4" y="77.3">PS_DDR_DQ22_502</text>
<text x="208.4" y="75.9">PS_DDR_DQ23_502</text>
<text x="208.4" y="74.4">PS_DDR_DQ24_502</text>
<text x="208.4" y="73">PS_DDR_DQ25_502</text>
<text x="93.4" y="80.2">DQ10</text>
<text x="93.4" y="81.7">DQ11</text>
<text x="93.4" y="83.1">DQ12</text>
<text x="93.4" y="78.8">DQ9</text>
<text x="108" y="83.1">ODT</text>
<text x="108.3" y="78.8">BA1</text>
<text x="108.3" y="80.2">BA2</text>
<text x="186.1" y="78.8">PS_DDR_A9_502</text>
<text x="186.1" y="80.2">PS_DDR_A8_502</text>
<text x="186.1" y="81.7">PS_DDR_A7_502</text>
<text x="186.1" y="83.1">PS_DDR_A6_502</text>
<text x="208.4" y="83.1">PS_DDR_DQ18_502</text>
<text x="208.4" y="81.7">PS_DDR_DQ19_502</text>
<text x="208.4" y="80.2">PS_DDR_DQ20_502</text>
<text x="208.4" y="78.8">PS_DDR_DQ21_502</text>
<text x="93.4" y="86">DQ14</text>
<text x="93.4" y="87.5">DQ15</text>
<text x="93.4" y="84.6">DQ13</text>
<text x="107.3" y="86">VDD1</text>
<text x="107.3" y="87.5">VDD2</text>
<text x="107.3" y="88.9">VDD3</text>
<text x="186.1" y="84.6">PS_DDR_A5_502</text>
<text x="186.1" y="86">PS_DDR_A4_502</text>
<text x="186.1" y="87.5">PS_DDR_A3_502</text>
<text x="186.1" y="88.9">PS_DDR_A2_502</text>
<text x="208.4" y="88.9">PS_DDR_DQ14_502</text>
<text x="208.4" y="87.5">PS_DDR_DQ15_502</text>
<text x="208.4" y="86">PS_DDR_DQ16_502</text>
<text x="208.4" y="84.6">PS_DDR_DQ17_502</text>
<text x="93.4" y="91.8">UDQS#</text>
<text x="93.4" y="90.4">UDQS</text>
<text x="93.4" y="94.7">LDQS</text>
<text x="107.3" y="90.4">VDD4</text>
<text x="107.3" y="91.8">VDD5</text>
<text x="107.3" y="93.2">VDD6</text>
<text x="107.3" y="94.7">VDD7</text>
<text x="186.1" y="90.4">PS_DDR_A1_502</text>
<text x="186.1" y="91.8">PS_DDR_A0_502</text>
<text x="208.4" y="94.7">PS_DDR_DQ10_502</text>
<text x="208.4" y="93.2">PS_DDR_DQ11_502</text>
<text x="208.4" y="91.8">PS_DDR_DQ12_502</text>
<text x="208.4" y="90.4">PS_DDR_DQ13_502</text>
<text x="93.4" y="99">UDM</text>
<text x="93.4" y="100.5">LDM</text>
<text x="93.4" y="96.1">LDQS#</text>
<text x="107.3" y="97.6">VDD9</text>
<text x="107.3" y="96.1">VDD8</text>
<text x="107.4" y="100.5">VSS1</text>
<text x="107.4" y="101.9">VSS2</text>
<text x="186.1" y="97.6">PS_DDR_BA2_502</text>
<text x="186.1" y="99">PS_DDR_BA1_502</text>
<text x="186.1" y="100.5">PS_DDR_BA0_502</text>
<text x="209.2" y="101.9">PS_DDR_DQ5_502</text>
<text x="209.2" y="100.5">PS_DDR_DQ6_502</text>
<text x="209.2" y="99">PS_DDR_DQ7_502</text>
<text x="209.2" y="97.6">PS_DDR_DQ8_502</text>
<text x="209.2" y="96.1">PS_DDR_DQ9_502</text>
<text x="93.4" y="104.8">VDDQ1</text>
<text x="93.4" y="106.3">VDDQ2</text>
<text x="93.4" y="107.7">VDDQ3</text>
<text x="107.4" y="103.4">VSS3</text>
<text x="107.4" y="104.8">VSS4</text>
<text x="107.4" y="106.3">VSS5</text>
<text x="107.4" y="107.7">VSS6</text>
<text x="186.1" y="106.3">PS_DDR_DRST_B_502</text>
<text x="186.1" y="107.7">PS_DDR_RAS_B_502</text>
<text x="209.2" y="107.7">PS_DDR_DQ1_502</text>
<text x="209.2" y="106.3">PS_DDR_DQ2_502</text>
<text x="209.2" y="104.8">PS_DDR_DQ3_502</text>
<text x="209.2" y="103.4">PS_DDR_DQ4_502</text>
<text x="93.4" y="109.2">VDDQ4</text>
<text x="93.4" y="110.6">VDDQ5</text>
<text x="93.4" y="112.1">VDDQ6</text>
<text x="93.4" y="113.5">VDDQ7</text>
<text x="106.7" y="113.5">VSS10</text>
<text x="107.4" y="109.2">VSS7</text>
<text x="107.4" y="110.6">VSS8</text>
<text x="107.4" y="112.1">VSS9</text>
<text x="186.1" y="110.6">PS_DDR_CS_B_502</text>
<text x="186.1" y="112.1">PS_DDR_WE_B_502</text>
<text x="186.1" y="109.2">PS_DDR_CAS_B_502</text>
<text x="209.2" y="109.2">PS_DDR_DQ0_502</text>
<text x="93.4" y="115">VDDQ8</text>
<text x="93.4" y="116.4">VDDQ9</text>
<text x="93.4" y="119.3">NC1</text>
<text x="106.4" y="119.3">VSSQ1</text>
<text x="106.7" y="115">VSS11</text>
<text x="106.7" y="116.4">VSS12</text>
<text x="186.1" y="119.3">PS_DDR_CKP_502</text>
<text x="186.1" y="117.9">PS_DDR_CKE_502</text>
<text x="209.1" y="119.3">PS_DDR_DM0_502</text>
<text x="209.1" y="117.9">PS_DDR_DM1_502</text>
<text x="209.1" y="116.4">PS_DDR_DM2_502</text>
<text x="209.1" y="115">PS_DDR_DM3_502</text>
<text x="93.4" y="120.8">NC2</text>
<text x="93.4" y="122.2">NC3</text>
<text x="93.4" y="123.7">NC4</text>
<text x="106.4" y="123.7">VSSQ4</text>
<text x="106.4" y="122.2">VSSQ3</text>
<text x="106.4" y="120.8">VSSQ2</text>
<text x="106.4" y="125.1">VSSQ5</text>
<text x="186.1" y="120.8">PS_DDR_CKN_502</text>
<text x="206.7" y="125.1">PS_DDR_DQS_P3_502</text>
<text x="93.4" y="129.4">VREFCA</text>
<text x="106.4" y="126.5">VSSQ6</text>
<text x="106.4" y="128">VSSQ7</text>
<text x="106.4" y="129.4">VSSQ8</text>
<text x="106.4" y="130.9">VSSQ9</text>
<text x="186.1" y="126.5">PS_DDR_ODT_502</text>
<text x="206.6" y="129.4">PS_DDR_DQS_N2_502</text>
<text x="206.6" y="126.5">PS_DDR_DQS_N3_502</text>
<text x="206.7" y="130.9">PS_DDR_DQS_P1_502</text>
<text x="206.7" y="128">PS_DDR_DQS_P2_502</text>
<text x="93.4" y="133.8">VREFDQ</text>
<text x="109" y="133.8">ZQ</text>
<text x="186.1" y="133.8">PS_DDR_VRN_502</text>
<text x="186.1" y="132.3">PS_DDR_VRP_502</text>
<text x="206.6" y="135.2">PS_DDR_DQS_N0_502</text>
<text x="206.6" y="132.3">PS_DDR_DQS_N1_502</text>
<text x="206.7" y="133.8">PS_DDR_DQS_P0_502</text>
</g>
</svg>
